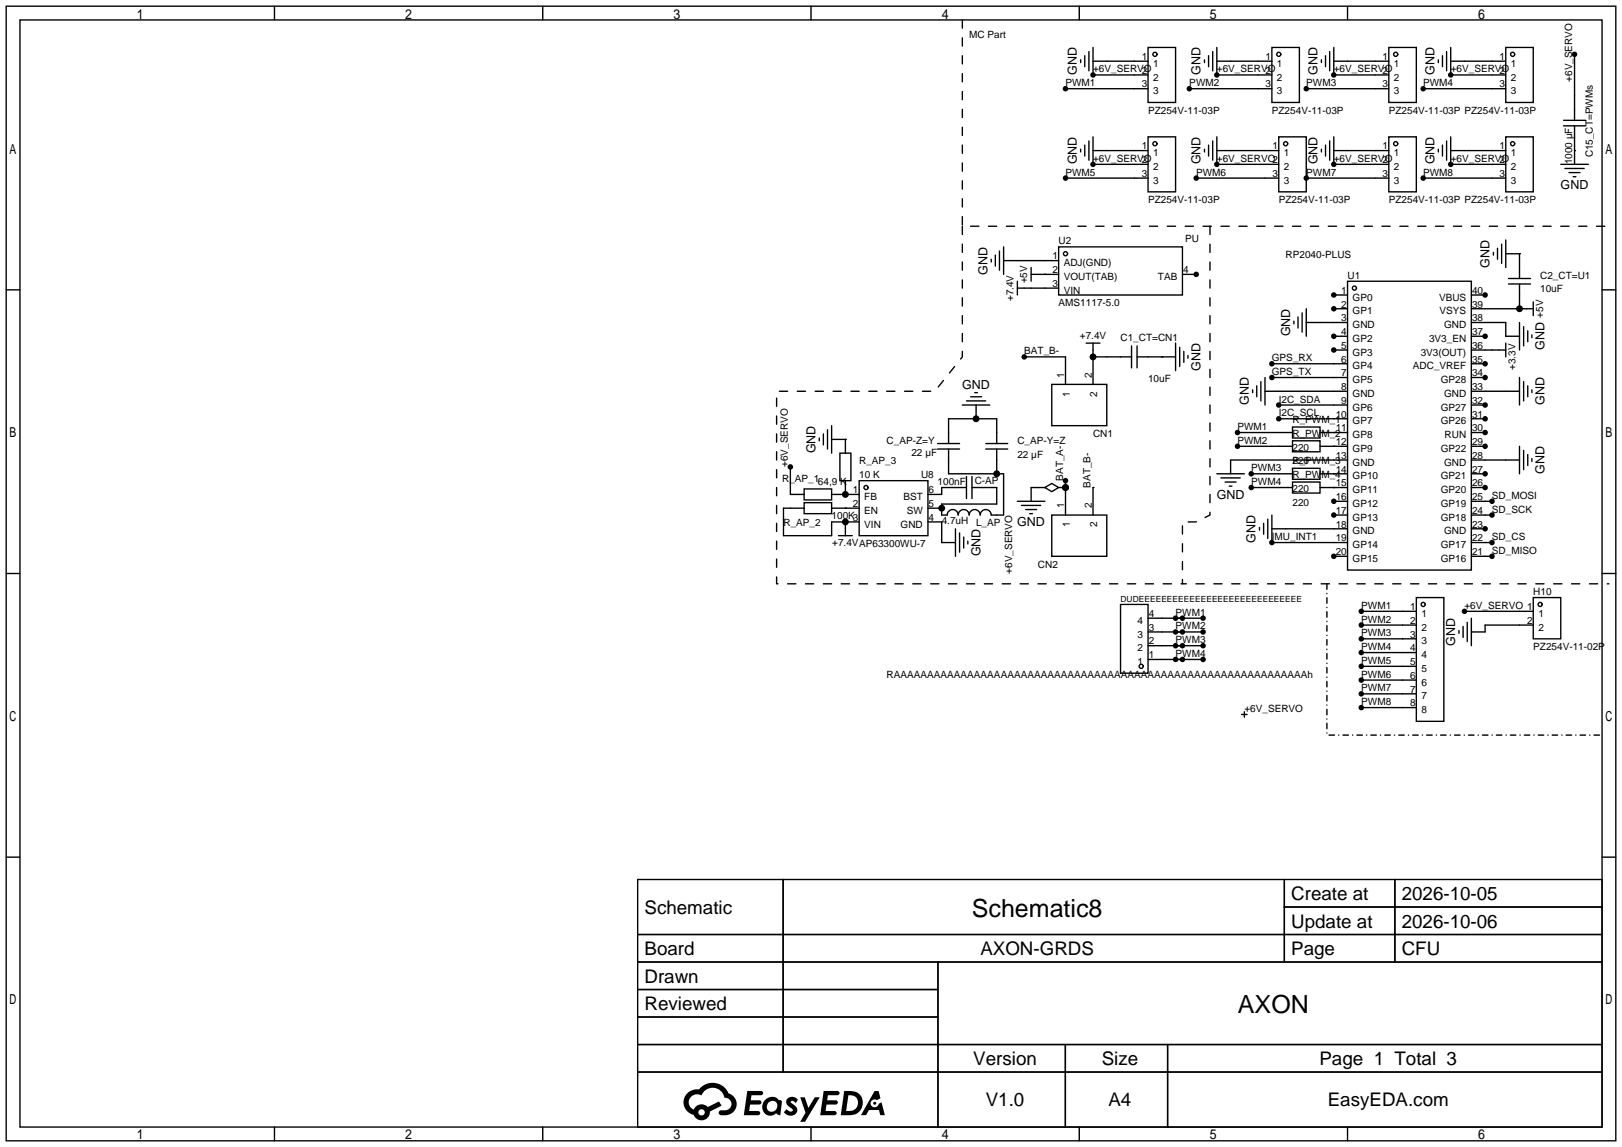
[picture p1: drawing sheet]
<svg xmlns="http://www.w3.org/2000/svg" width="299mm" height="212mm" viewBox="0 0 299 212" stroke-linecap="round" stroke-linejoin="round" font-family="sans-serif">
<g fill="none" stroke="#000" stroke-width=".25">
<path d="M1.1 1.1h297.2v209.6h-297.2zM3.7 3.7h292.1v204.5h-292.1zM50.7 1.1v2.6M100.2 1.1v2.6M149.7 1.1v2.6M196.7 16.4h15.3M199.3 1.1v2.6M199.5 11v.6M200.3 10.3v2M201 9.5v3.6M201.8 11.3h10.2M201.8 8.8v5h10.2"/>
<path d="M212 8.8h5v10.1h-5zM219.6 16.4h15.2M222.4 11v.6M223.1 10.3v2M223.9 9.5v3.6M224.7 11.3h10.1M224.7 8.8v5h10.1M234.8 8.8h5.1v10.1h-5.1zM241.2 16.4h15.2M244 11v.6M244.7 10.3v2M245.5 9.5v3.6"/>
<path d="M246.3 11.3h10.1M246.3 8.8v5h10.1M248.8 1.1v2.6M256.4 8.8h5.1v10.1h-5.1zM262.8 16.4h15.2M265.6 11v.6M266.3 10.3v2M267.1 9.5v3.6M267.8 11.3h10.2M267.8 8.8v5h10.2M278 8.8h5.1v10.1h-5.1zM290.7 10v12.2"/>
<path d="M196.7 32.9h15.3M199.5 27.6v.5M200.3 26.8v2M201 26v3.6M201.8 25.3v5.1h10.2M201.8 27.8h10.2M212 25.3h5v10.1h-5zM220.9 32.9h15.2M222.4 27.6v.5M223.1 26.8v2M223.9 26v3.6M224.7 25.3v5.1h11.4"/>
<path d="M224.7 27.8h11.4M236.1 25.3h5.1v10.1h-5.1zM241.2 32.9h15.2M244 27.6v.5M244.7 26.8v2M245.5 26v3.6M246.3 25.3v5.1h10.1M246.3 27.8h10.1M256.4 25.3h5.1v10.1h-5.1zM262.8 32.9h15.2M265.6 27.6v.5M266.3 26.8v2"/>
<path d="M267.1 26v3.6M267.8 27.8h10.2M267.8 25.3v5.1h10.2M278 25.3h5.1v10.1h-5.1zM288.2 30.4h5M288.7 23.2h4M288.7 22.2h4M288.9 31.1h3.6M289.7 31.9h2M290.4 32.6h.6M290.7 27.8h.1M290.7 23.2v7.2"/>
<path d="M1.1 53.5h2.6M183 47.9v.5M183.8 47.1v2M184.5 46.4v3.5M185.3 48.1h10.2M185.3 45.6v5.1M187.8 53.2h7.7M187.8 51.9v2.6M190.4 50.7h5.1M190.4 49.4v2.5M192.9 50.7h.1M195.5 45.6h22.8v8.9h-22.8z"/>
<path d="M218.3 50.7h2.6M238.9 59.3v.5M239.6 58.5v2.1M240.4 57.8v3.5M241.2 59.6h7.6M241.2 57v5.1M246.3 54.5h2.5M246.3 57h2.5M248.8 51.9h22.9v53.4h-22.9zM271.7 54.5h2.5M271.7 57h11.4M271.7 59.6h6.3v2.5h2.5"/>
<path d="M275.7 46.6v.5M276.5 45.8v2.1M277.2 45.1v3.5M278 44.3v5.1M278 46.9h2.5M278.5 51.4h4.1M278.5 52.5h4.1M280.5 46.9h.1M280.5 46.9v4.5M280.5 52.5v4.5M280.5 59.6v5M283.1 55.8v2.5"/>
<path d="M295.8 53.5h2.5M152.8 79.4v3.5M153.5 78.6v5.1M177.7 74.8h5.1M178.4 74h3.6M179.2 73.3h2M180 72.5h.5M180.2 74.8v2.5M189.1 65.9h7.6v5.1M194.2 71h10.1v7.6h-10.1zM200.5 63.4h2.6M201.8 63.4v7.6"/>
<path d="M201.8 65.9h7.1M208.9 63.9v4M209.9 65.9h7.1M209.9 63.9v4M214.5 65.9h.1M217 63.4v5.1M217.8 64.1v3.6M218.6 64.9v2M219.3 65.7v.5M228.5 79.9h10.1M231.3 72v.5M232 71.2v2.1"/>
<path d="M232.8 70.5v3.5M233.6 72.3h15.2M233.6 69.7v5.1M234.8 67.2h14M234.8 69.7h14M236.1 74.8h12.7M236.1 77.3h12.7M238.6 78.9h5.1v2h-5.1zM243.7 79.9h5.1M246.3 79.9h.1M246.3 62.1h2.5M246.3 64.6h2.5"/>
<path d="M271.7 62.1h2.5M271.7 64.6h6.3M271.7 67.2h2.5M271.7 69.7h2.5M271.7 72.3h8.8M271.7 74.8h2.5M271.7 77.3h2.5M271.7 79.9h2.5M278 63.4v2.5M280.5 69.7v5.1M281.3 60.3v3.6M281.3 70.5v3.5"/>
<path d="M282.1 61.1v2M282.1 71.2v2.1M282.8 61.8v.6M282.8 72v.5M145.9 86.2v5.1h2.6M148.5 90.3h5v2h-5zM148.5 92.8h5v2.1h-5zM148.5 93.9h-3.8v5h8.8v-2.5h5.1M151.3 80.9v.5M152 80.1v2.1M153.5 91.3h5.1M153.5 93.9h5.1"/>
<path d="M153.5 81.2h2.6M154.8 98.9h2.6M155.1 83.7h2v5.1h-2zM156.1 91.3h.1M156.1 93.9h.1M156.1 81.2h.1M156.1 81.2v2.5M156.1 88.8v2.5M156.1 96.4v2.5M158.6 88.8h12.7v10.1h-12.7zM171.3 96.4h2.6v3.8h2.5M171.3 93.9h2.6"/>
<path d="M173.1 81.9h4.1M173.1 82.9h4.1M175.1 82.9v4.6h10.2v7.6h-2.3a1.02 1.02 0 0 0-1-1 1.02 1.02 0 0 0-1 1 1.02 1.02 0 0 0-1-1 1.02 1.02 0 0 0-1.1 1 1.02 1.02 0 0 0-1-1 1.02 1.02 0 0 0-1 1 1.02 1.02 0 0 0-1-1 1.02 1.02 0 0 0-1 1h-1v-2h10.1v-3.1h-4.5M175.1 81.9v-4.6h8.9v4.6M176.4 97.7v5M177.2 98.4v3.6M177.9 99.2v2M178.4 90h-4.5v1.3h-2.6M178.4 88v4.1M178.7 99.9v.6M179.5 88v4.1M182 81.9h4.1"/>
<path d="M182 82.9h4.1M184 82.9v4.6M187.8 92.6h5.1M188.6 93.3h3.6M189.4 94.1h2M190.1 94.9h.5M192.9 90l1.3-.7 1.3 .7-1.3 .8zM192.9 90h-2.5v2.6M194.2 95.1h10.1v7.6h-10.1zM195.5 90h1.2M196.7 88.8v6.3M201.8 90h.1"/>
<path d="M201.8 90v5.1M224.7 87.5h5M225.4 88.3h3.6M226.2 89h2M226.9 89.8h.6M228.5 82.4h10.1M231 87.5h7.6M231 90h7.6M232.5 97.4v.5M233.3 96.6v2.1M234.1 95.9v3.5M234.8 97.7h14"/>
<path d="M234.8 95.1v5.1h14M238.6 89h5.1v2.1h-5.1zM238.6 86.5h5.1v2h-5.1zM238.6 81.4h5.1v2h-5.1zM243.7 82.4h5.1M243.7 87.5h5.1M243.7 90h5.1M246.3 87.5h.1M246.3 90h.1M246.3 82.4h.1M246.3 92.6h2.5M246.3 95.1h2.5"/>
<path d="M248.8 85h-21.6v2.5M271.7 82.4h2.5M271.7 85h8.8M271.7 87.5h2.5M271.7 90h2.5M271.7 92.6h3.8M271.7 95.1h3.8M271.7 97.7h2.5M280.5 82.4v5.1M281.3 83.2v3.5M282.1 83.9v2.1M282.8 84.7v.5"/>
<path d="M1.1 105.9h2.6M206.9 111.6h5.1v12.7h-5.1zM212 114.2h10.1M212 116.7h10.1M212 119.3h10.1M246.3 102.7h2.5M251.3 112.9h10.2M251.3 115.4h10.2M251.3 118h10.2M261.5 110.4h5.1v22.8h-5.1zM269.4 116.5v.5M270.1 115.7v2"/>
<path d="M270.4 112.9h12.7M270.9 114.9v3.6M271.7 100.2h3.8M271.7 102.7h3.8M271.7 114.2v5.1M283.1 110.4h5.1v7.6h-5.1zM283.1 115.4h-8.9v1.3h-2.5M295.8 105.9h2.5M212 121.8h10.1M229.2 132h1.1M229.7 131.4v1.1M251.3 120.5h10.2"/>
<path d="M251.3 123.1h10.2M251.3 125.6h10.2M251.3 128.1h10.2M251.3 130.7h10.2M1.1 158.3h2.6M295.8 158.3h2.5M117.7 162.4h178.1v45.8h-178.1zM117.7 172.6h178.1M117.7 177.7h178.1M144.6 162.4v35.6M173.2 177.7v30.5M237.1 162.4v15.3"/>
<path d="M237.1 167.5h58.7M257.5 162.4v15.3M117.7 182.8h55.5M117.7 192.9h178.1M117.7 187.8h55.5M117.7 198h178.1M196.7 192.9v15.3M215.6 192.9v15.3M50.7 208.2v2.5M100.2 208.2v2.5M149.7 208.2v2.5M199.3 208.2v2.5"/>
<path d="M248.8 208.2v2.5"/>
<circle cx="213.2" cy="10" r=".38"/>
<circle cx="236.1" cy="10" r=".38"/>
<circle cx="257.7" cy="10" r=".38"/>
<circle cx="279.3" cy="10" r=".38"/>
<circle cx="213.2" cy="26.5" r=".38"/>
<circle cx="237.4" cy="26.5" r=".38"/>
<circle cx="257.7" cy="26.5" r=".38"/>
<circle cx="279.3" cy="26.5" r=".38"/>
<circle cx="196.7" cy="46.9" r=".38"/>
<circle cx="250.1" cy="53.2" r=".38"/>
<circle cx="159.9" cy="90" r=".38"/>
<circle cx="262.8" cy="111.6" r=".38"/>
<circle cx="284.4" cy="111.6" r=".38"/>
<circle cx="210.7" cy="123.1" r=".38"/>
</g>
<g fill="#000">
<path d="M138 201.5h1.6a1.31 1.31 0 0 1 1.2 .2 .4 .4 0 0 1-.3 .6h-1.8l-.1 .9h1.6a.4 .4 0 0 1 .4 .4 .4 .4 0 0 1-.4 .4h-1.7l-.2 1.2h.8a1.23 1.23 0 0 1 1.2 .2 .39 .39 0 0 1-.3 .6h-2.7zM145.5 202.8a1.3 1.3 0 0 1 1.8 .3l-.4 .6a.54 .54 0 0 0-.9-.2l.1 .2a1.58 1.58 0 0 1 1.1 1.6 1.43 1.43 0 0 1-2.5 .1l.5-.6a.64 .64 0 0 0 .5 .5 .64 .64 0 0 0 .7-.3l-.2-.2a1.6 1.6 0 0 1-1-1.6zM147.7 202.7h.9l.7 1.9 1.1-1.9h.9l-2.7 4.5h-.9l1-1.7zM152.1 201.5h1.6a1.32 1.32 0 0 1 1.3 .2 .39 .39 0 0 1-.4 .6h-1.7l-.2 .9h1.7a.4 .4 0 0 1 .3 .4 .4 .4 0 0 1-.4 .4h-1.7l-.2 1.2h.8a1.23 1.23 0 0 1 1.2 .2 .39 .39 0 0 1-.3 .6h-2.7zM161.5 201.5h.7l.4 1.3-.7 .4a.75 .75 0 0 0-1.1 .3 .75 .75 0 0 0 .5 1 .75 .75 0 0 0 .9-.6l.6-.3 .6 2.4h-.9l-.2-1h-1.9l-.5 1h-.9z"/>
<path d="M126.9 201.9a2.37 2.37 0 0 0 1.2 4 1.54 1.54 0 0 0 1.7 1 1.54 1.54 0 0 0 1.3-1.6l2.1-1.1-.5-.8-2 1.1a1.57 1.57 0 0 0-2.6 .4 1.5 1.5 0 0 1-.8-2.1 1.5 1.5 0 0 1 2.2-.5 2.23 2.23 0 0 1 2.3-1.4 2.23 2.23 0 0 1 2 1.8 1.16 1.16 0 0 1 1.2 1.1 1.16 1.16 0 0 1-1 1.3h-.7a.47 .47 0 0 0-.6 .3 .47 .47 0 0 0 .4 .6 2.23 2.23 0 0 0 2.3-.7 2.23 2.23 0 0 0 .4-2.3 2.16 2.16 0 0 0-1.3-1.1 3.2 3.2 0 0 0-5.4-.7l-1.2 .1zM129 205.4a.58 .58 0 0 1 1.1 0 .58 .58 0 0 1-1.1 0z"/>
<path d="M141.3 203.1a1.62 1.62 0 0 0-.4 2.1 1.62 1.62 0 0 0 2 .7l.4-.3 .3 .3 .5 .1 .3-2.5-.2-.3h-.4a1.58 1.58 0 0 0-2.5-.1zM141.9 203.6a.99 .99 0 0 1 1.6 .3 .99 .99 0 0 1-.9 1.4 .94 .94 0 0 1-1-.5 .94 .94 0 0 1 .3-1.2z"/>
<path d="M155.9 201.5l-.7 4.5h1.5a2.27 2.27 0 0 0 2.6-2.3 2.27 2.27 0 0 0-2.7-2.2zM156.6 202.3a1.5 1.5 0 0 1 1.8 1.5 1.5 1.5 0 0 1-1.9 1.4h-.3z"/>
<circle cx="196.7" cy="16.4" r=".51"/>
<circle cx="201.8" cy="13.8" r=".51"/>
<circle cx="219.6" cy="16.4" r=".51"/>
<circle cx="224.7" cy="13.8" r=".51"/>
<circle cx="241.2" cy="16.4" r=".51"/>
<circle cx="246.3" cy="13.8" r=".51"/>
<circle cx="262.8" cy="16.4" r=".51"/>
<circle cx="267.8" cy="13.8" r=".51"/>
<circle cx="290.7" cy="10" r=".51"/>
<circle cx="196.7" cy="32.9" r=".51"/>
<circle cx="201.8" cy="30.4" r=".51"/>
<circle cx="220.9" cy="32.9" r=".51"/>
<circle cx="224.7" cy="30.4" r=".51"/>
<circle cx="241.2" cy="32.9" r=".51"/>
<circle cx="246.3" cy="30.4" r=".51"/>
<circle cx="262.8" cy="32.9" r=".51"/>
<circle cx="267.8" cy="30.4" r=".51"/>
<circle cx="220.9" cy="50.7" r=".51"/>
<circle cx="246.3" cy="54.5" r=".51"/>
<circle cx="246.3" cy="57" r=".51"/>
<circle cx="274.2" cy="54.5" r=".51"/>
<circle cx="280.5" cy="57" r=".63"/>
<circle cx="180.2" cy="77.3" r=".63"/>
<circle cx="189.1" cy="65.9" r=".51"/>
<circle cx="201.8" cy="65.9" r=".63"/>
<circle cx="228.5" cy="79.9" r=".51"/>
<circle cx="234.8" cy="69.7" r=".51"/>
<circle cx="234.8" cy="67.2" r=".51"/>
<circle cx="236.1" cy="77.3" r=".51"/>
<circle cx="236.1" cy="74.8" r=".51"/>
<circle cx="246.3" cy="64.6" r=".51"/>
<circle cx="246.3" cy="62.1" r=".51"/>
<circle cx="274.2" cy="69.7" r=".51"/>
<circle cx="274.2" cy="79.9" r=".51"/>
<circle cx="274.2" cy="77.3" r=".51"/>
<circle cx="274.2" cy="67.2" r=".51"/>
<circle cx="274.2" cy="74.8" r=".51"/>
<circle cx="274.2" cy="62.1" r=".51"/>
<circle cx="145.9" cy="86.2" r=".51"/>
<circle cx="156.1" cy="96.4" r=".63"/>
<circle cx="156.1" cy="91.3" r=".63"/>
<circle cx="173.9" cy="93.9" r=".63"/>
<circle cx="184" cy="87.5" r=".63"/>
<circle cx="196.7" cy="88.8" r=".51"/>
<circle cx="196.7" cy="90" r=".63"/>
<circle cx="228.5" cy="82.4" r=".51"/>
<circle cx="231" cy="90" r=".51"/>
<circle cx="231" cy="87.5" r=".51"/>
<circle cx="246.3" cy="92.6" r=".51"/>
<circle cx="246.3" cy="95.1" r=".51"/>
<circle cx="274.2" cy="90" r=".51"/>
<circle cx="274.2" cy="82.4" r=".51"/>
<circle cx="274.2" cy="87.5" r=".51"/>
<circle cx="274.2" cy="97.7" r=".51"/>
<circle cx="275.5" cy="95.1" r=".51"/>
<circle cx="275.5" cy="92.6" r=".51"/>
<circle cx="217" cy="114.2" r=".51"/>
<circle cx="217" cy="119.3" r=".51"/>
<circle cx="217" cy="116.7" r=".51"/>
<circle cx="218.3" cy="114.2" r=".51"/>
<circle cx="218.3" cy="119.3" r=".51"/>
<circle cx="218.3" cy="116.7" r=".51"/>
<circle cx="222.1" cy="114.2" r=".51"/>
<circle cx="222.1" cy="119.3" r=".51"/>
<circle cx="222.1" cy="116.7" r=".51"/>
<circle cx="234.8" cy="100.2" r=".51"/>
<circle cx="246.3" cy="102.7" r=".51"/>
<circle cx="251.3" cy="118" r=".51"/>
<circle cx="251.3" cy="115.4" r=".51"/>
<circle cx="251.3" cy="112.9" r=".51"/>
<circle cx="270.4" cy="112.9" r=".51"/>
<circle cx="275.5" cy="102.7" r=".51"/>
<circle cx="275.5" cy="100.2" r=".51"/>
<circle cx="217" cy="121.8" r=".51"/>
<circle cx="218.3" cy="121.8" r=".51"/>
<circle cx="222.1" cy="121.8" r=".51"/>
<circle cx="251.3" cy="123.1" r=".51"/>
<circle cx="251.3" cy="125.6" r=".51"/>
<circle cx="251.3" cy="120.5" r=".51"/>
<circle cx="251.3" cy="128.1" r=".51"/>
<circle cx="251.3" cy="130.7" r=".51"/>
<circle cx="161.5" cy="203.8" r=".28"/>
</g>
<path d="M177.7 3.7v38.1h119.4M177.7 41.8v24.1l-5.1 6.4h-29.2v35.5h74.9M223.4 41.8v53.3l-2.5 1.3h-2.6v11.4h78.8" fill="none" stroke="#000" stroke-width=".25" stroke-dasharray="1.5 1.8"/>
<path d="M245 107.8v28h50.8" fill="none" stroke="#000" stroke-width=".25" stroke-dasharray="1 .8 0 .8"/>
<g font-size="4.6">
<text x="179.4" y="169.4">Schematic8</text>
<text x="228.6" y="187.1">AXON</text>
</g>
<g font-size="3.5">
<text x="238.4" y="166.2">Create at</text>
<text x="258.8" y="166.2">2026-10-05</text>
<text x="119" y="168.8">Schematic</text>
<text x="238.4" y="171.3">Update at</text>
<text x="258.8" y="171.3">2026-10-06</text>
<text x="119" y="176.4">Board</text>
<text x="181" y="176.4">AXON-GRDS</text>
<text x="238.4" y="176.4">Page</text>
<text x="258.8" y="176.4">CFU</text>
<text x="119" y="181.5">Drawn</text>
<text x="119" y="186.6">Reviewed</text>
<text x="179.7" y="196.7">Version</text>
<text x="203.4" y="196.7">Size</text>
<text x="243.6" y="196.7">Page 1 Total 3</text>
<text x="182" y="204.3">V1.0</text>
<text x="204.7" y="204.3">A4</text>
<text x="245.1" y="204.3">EasyEDA.com</text>
</g>
<g font-size="2.3">
<text x="198.8" y="13.9" transform="rotate(-90 198.8 13.9)">GND</text>
<text x="221.7" y="13.9" transform="rotate(-90 221.7 13.9)">GND</text>
<text x="243.3" y="13.9" transform="rotate(-90 243.3 13.9)">GND</text>
<text x="264.8" y="13.9" transform="rotate(-90 264.8 13.9)">GND</text>
<text x="198.8" y="30.4" transform="rotate(-90 198.8 30.4)">GND</text>
<text x="221.7" y="30.4" transform="rotate(-90 221.7 30.4)">GND</text>
<text x="243.3" y="30.4" transform="rotate(-90 243.3 30.4)">GND</text>
<text x="264.8" y="30.4" transform="rotate(-90 264.8 30.4)">GND</text>
<text x="288.1" y="35">GND</text>
<text x="182.3" y="50.7" transform="rotate(-90 182.3 50.7)">GND</text>
<text x="275" y="49.4" transform="rotate(-90 275 49.4)">GND</text>
<text x="238.2" y="62.1" transform="rotate(-90 238.2 62.1)">GND</text>
<text x="285.2" y="64.7" transform="rotate(-90 285.2 64.7)">GND</text>
<text x="177.6" y="71.8">GND</text>
<text x="221.7" y="68.5" transform="rotate(-90 221.7 68.5)">GND</text>
<text x="230.6" y="74.8" transform="rotate(-90 230.6 74.8)">GND</text>
<text x="285.2" y="74.8" transform="rotate(-90 285.2 74.8)">GND</text>
<text x="150.5" y="83.7" transform="rotate(-90 150.5 83.7)">GND</text>
<text x="285.2" y="87.5" transform="rotate(-90 285.2 87.5)">GND</text>
<text x="224.6" y="92.1">GND</text>
<text x="187.8" y="97.2">GND</text>
<text x="231.8" y="100.2" transform="rotate(-90 231.8 100.2)">GND</text>
<text x="181" y="102.8" transform="rotate(-90 181 102.8)">GND</text>
<text x="268.7" y="119.3" transform="rotate(-90 268.7 119.3)">GND</text>
</g>
<g font-size="1.8">
<text x="178.9" y="7">MC Part</text>
<text x="210.8" y="11.1">1</text>
<text x="233.7" y="11.1">1</text>
<text x="255.3" y="11.1">1</text>
<text x="276.8" y="11.1">1</text>
<text x="196.7" y="15.9">PWM1</text>
<text x="201.8" y="13.4">+6V_SERVO</text>
<text x="210.8" y="13.6">2</text>
<text x="210.8" y="16.2">3</text>
<text x="212.9" y="12.3">1</text>
<text x="212.9" y="14.9">2</text>
<text x="212.9" y="17.4">3</text>
<text x="219.6" y="15.9">PWM2</text>
<text x="224.7" y="13.4">+6V_SERVO</text>
<text x="233.7" y="13.6">2</text>
<text x="233.7" y="16.2">3</text>
<text x="235.8" y="12.3">1</text>
<text x="235.8" y="14.9">2</text>
<text x="235.8" y="17.4">3</text>
<text x="241.2" y="15.9">PWM3</text>
<text x="246.3" y="13.4">+6V_SERVO</text>
<text x="255.3" y="13.6">2</text>
<text x="255.3" y="16.2">3</text>
<text x="257.4" y="12.3">1</text>
<text x="257.4" y="14.9">2</text>
<text x="257.4" y="17.4">3</text>
<text x="262.8" y="15.9">PWM4</text>
<text x="267.8" y="13.4">+6V_SERVO</text>
<text x="276.8" y="13.6">2</text>
<text x="276.8" y="16.2">3</text>
<text x="278.9" y="12.3">1</text>
<text x="278.9" y="14.9">2</text>
<text x="278.9" y="17.4">3</text>
<text x="290.2" y="15.1" transform="rotate(-90 290.2 15.1)">+6V_SERVO</text>
<text x="212" y="21">PZ254V-11-03P</text>
<text x="234.8" y="21">PZ254V-11-03P</text>
<text x="256.4" y="21">PZ254V-11-03P PZ254V-11-03P</text>
<text x="201.8" y="29.9">+6V_SERVO</text>
<text x="210.8" y="27.6">1</text>
<text x="212.9" y="28.9">1</text>
<text x="224.7" y="29.9">+6V_SERVO2</text>
<text x="234.9" y="27.6">1</text>
<text x="237" y="28.9">1</text>
<text x="246.3" y="29.9">+6V_SERVO</text>
<text x="255.3" y="27.6">1</text>
<text x="257.4" y="28.9">1</text>
<text x="267.8" y="29.9">+6V_SERVO</text>
<text x="276.8" y="27.6">1</text>
<text x="278.9" y="28.9">1</text>
<text x="294.1" y="29.1" transform="rotate(-90 294.1 29.1)">C15_CT=PWMs</text>
<text x="196.7" y="32.4">PWM5</text>
<text x="210.8" y="30.1">2</text>
<text x="210.8" y="32.7">3</text>
<text x="212.9" y="31.4">2</text>
<text x="212.9" y="33.9">3</text>
<text x="220.9" y="32.4">PWM6</text>
<text x="234.9" y="32.7">3</text>
<text x="237" y="31.4">2</text>
<text x="237" y="33.9">3</text>
<text x="241.2" y="32.4">PWM7</text>
<text x="255.3" y="30.1">2</text>
<text x="255.3" y="32.7">3</text>
<text x="257.4" y="31.4">2</text>
<text x="257.4" y="33.9">3</text>
<text x="262.8" y="32.4">PWM8</text>
<text x="276.8" y="30.1">2</text>
<text x="276.8" y="32.7">3</text>
<text x="278.9" y="31.4">2</text>
<text x="278.9" y="33.9">3</text>
<text x="290.2" y="30.4" transform="rotate(-90 290.2 30.4)">1000 µF</text>
<text x="212" y="37.5">PZ254V-11-03P</text>
<text x="236.1" y="37.5">PZ254V-11-03P</text>
<text x="256.4" y="37.5">PZ254V-11-03P PZ254V-11-03P</text>
<text x="194.3" y="47.9">1</text>
<text x="195.5" y="45.1">U2</text>
<text x="218.8" y="44.6">PU</text>
<text x="237.4" y="47.7">RP2040-PLUS</text>
<text x="189.7" y="52.3" transform="rotate(-90 189.7 52.3)">+5V</text>
<text x="194.3" y="50.4">2</text>
<text x="194.3" y="53">3</text>
<text x="196.4" y="49.2">ADJ(GND)</text>
<text x="196.4" y="51.7">VOUT(TAB)</text>
<text x="213.8" y="51.7">TAB</text>
<text x="218.4" y="50.4">4</text>
<text x="248.8" y="51.5">U1</text>
<text x="284.4" y="51.5">C2_CT=U1</text>
<text x="187.1" y="55.7" transform="rotate(-90 187.1 55.7)">+7.4V</text>
<text x="195.5" y="56.6">AMS1117-5.0</text>
<text x="196.4" y="54.3">VIN</text>
<text x="247.6" y="54.3">1</text>
<text x="247.6" y="56.8">2</text>
<text x="247.6" y="59.3">3</text>
<text x="249.7" y="55.5">GP0</text>
<text x="249.7" y="58.1">GP1</text>
<text x="265.7" y="55.5">VBUS</text>
<text x="265.8" y="58.1">VSYS</text>
<text x="271.8" y="59.3">38</text>
<text x="271.8" y="56.8">39</text>
<text x="271.8" y="54.3">40</text>
<text x="284.4" y="54">10uF</text>
<text x="284.9" y="58.7" transform="rotate(-90 284.9 58.7)">+5V</text>
<text x="189.1" y="65.5">BAT_B-</text>
<text x="199.4" y="62.7">+7.4V</text>
<text x="206.9" y="62.9">C1_CT=CN1</text>
<text x="247.6" y="61.9">4</text>
<text x="247.6" y="64.4">5</text>
<text x="249.7" y="60.6">GND</text>
<text x="249.7" y="63.1">GP2</text>
<text x="249.7" y="65.7">GP3</text>
<text x="262.3" y="65.7">3V3(OUT)</text>
<text x="263.8" y="63.1">3V3_EN</text>
<text x="266.6" y="60.6">GND</text>
<text x="271.8" y="64.4">36</text>
<text x="271.8" y="61.9">37</text>
<text x="196.5" y="69.7" transform="rotate(-90 196.5 69.7)">1</text>
<text x="201.6" y="69.7" transform="rotate(-90 201.6 69.7)">2</text>
<text x="212" y="70.5">10uF</text>
<text x="234.8" y="69.3">GPS_TX</text>
<text x="234.8" y="66.7">GPS_RX</text>
<text x="247.6" y="67">6</text>
<text x="247.6" y="69.5">7</text>
<text x="249.7" y="68.2">GP4</text>
<text x="249.7" y="70.8">GP5</text>
<text x="260.9" y="68.2">ADC_VREF</text>
<text x="266" y="70.8">GP28</text>
<text x="271.8" y="69.5">34</text>
<text x="271.8" y="67">35</text>
<text x="279.8" y="68.4" transform="rotate(-90 279.8 68.4)">+3.3V</text>
<text x="197.5" y="73.3" transform="rotate(-90 197.5 73.3)">1</text>
<text x="202.6" y="73.3" transform="rotate(-90 202.6 73.3)">2</text>
<text x="236.1" y="76.9">I2C_SCL</text>
<text x="236.1" y="74.3">I2C_SDA</text>
<text x="246.6" y="77.1">10</text>
<text x="247.6" y="72">8</text>
<text x="247.6" y="74.6">9</text>
<text x="249.7" y="73.3">GND</text>
<text x="249.7" y="75.8">GP6</text>
<text x="266" y="75.8">GP27</text>
<text x="266.6" y="73.3">GND</text>
<text x="271.8" y="77.1">31</text>
<text x="271.8" y="74.6">32</text>
<text x="271.8" y="72">33</text>
<text x="163.7" y="82">C_AP-Z=Y</text>
<text x="187.8" y="82">C_AP-Y=Z</text>
<text x="201.8" y="80.7">CN1</text>
<text x="228.5" y="79.4">PWM1</text>
<text x="228.5" y="82">PWM2</text>
<text x="238.6" y="78.2">R_PWM_1</text>
<text x="238.6" y="83.2">220</text>
<text x="238.6" y="80.7">R_PWM_2</text>
<text x="246.6" y="79.7">11</text>
<text x="246.6" y="82.2">12</text>
<text x="249.7" y="78.4">GP7</text>
<text x="249.7" y="80.9">GP8</text>
<text x="249.7" y="83.5">GP9</text>
<text x="266" y="83.5">GP22</text>
<text x="266" y="78.4">GP26</text>
<text x="266.7" y="80.9">RUN</text>
<text x="271.8" y="82.2">29</text>
<text x="271.8" y="79.7">30</text>
<text x="144.4" y="89.1">R_AP_1</text>
<text x="145.5" y="86.2" transform="rotate(-90 145.5 86.2)">+6V_SERVO</text>
<text x="151" y="89.6">64,9 K</text>
<text x="158.6" y="85.8">R_AP_3</text>
<text x="158.6" y="88.3">10 K</text>
<text x="168.3" y="84.2">22 µF</text>
<text x="170.1" y="88.3">U8</text>
<text x="173.1" y="89.6">100nF</text>
<text x="180" y="89.3">C-AP</text>
<text x="187.8" y="84.5">22 µF</text>
<text x="196.3" y="88.8" transform="rotate(-90 196.3 88.8)">BAT_A-</text>
<text x="231" y="87">PWM3</text>
<text x="231" y="89.6">PWM4</text>
<text x="238.6" y="88.3">R_PWM_4</text>
<text x="238.6" y="85.8">R_PWM_3</text>
<text x="238.6" y="85.8">220</text>
<text x="246.6" y="84.7">13</text>
<text x="246.6" y="87.3">14</text>
<text x="246.6" y="89.8">15</text>
<text x="249.7" y="86">GND</text>
<text x="249.7" y="88.5">GP10</text>
<text x="266" y="88.5">GP21</text>
<text x="266.6" y="86">GND</text>
<text x="271.8" y="89.8">26</text>
<text x="271.8" y="87.3">27</text>
<text x="271.8" y="84.7">28</text>
<text x="153.5" y="95.9">100K3</text>
<text x="157.5" y="91.1">1</text>
<text x="157.5" y="93.6">2</text>
<text x="159.6" y="92.4">FB</text>
<text x="159.6" y="94.9">EN</text>
<text x="166.8" y="92.4">BST</text>
<text x="167.4" y="94.9">SW</text>
<text x="171.4" y="93.6">5</text>
<text x="171.4" y="91.1">6</text>
<text x="196.5" y="93.9" transform="rotate(-90 196.5 93.9)">1</text>
<text x="201.3" y="90" transform="rotate(-90 201.3 90)">BAT_B-</text>
<text x="201.6" y="93.9" transform="rotate(-90 201.6 93.9)">2</text>
<text x="238.6" y="93.4">220</text>
<text x="238.6" y="90.9">220</text>
<text x="246.6" y="92.4">16</text>
<text x="246.6" y="94.9">17</text>
<text x="249.7" y="91.1">GP11</text>
<text x="249.7" y="93.6">GP12</text>
<text x="266" y="93.6">GP19</text>
<text x="266" y="91.1">GP20</text>
<text x="271.8" y="94.9">24</text>
<text x="271.8" y="92.4">25</text>
<text x="275.5" y="92.1">SD_MOSI</text>
<text x="275.5" y="94.7">SD_SCK</text>
<text x="144.7" y="97.2">R_AP_2</text>
<text x="153.6" y="100.8">+7.4VAP63300WU-7</text>
<text x="159.6" y="97.4">VIN</text>
<text x="166.3" y="97.4">GND</text>
<text x="171.4" y="96.2">4</text>
<text x="173.9" y="96.7">4.7uH</text>
<text x="180.2" y="97.2">L_AP</text>
<text x="197.5" y="97.4" transform="rotate(-90 197.5 97.4)">1</text>
<text x="202.6" y="97.4" transform="rotate(-90 202.6 97.4)">2</text>
<text x="234.8" y="99.7">IMU_INT1</text>
<text x="246.6" y="97.4">18</text>
<text x="246.6" y="100">19</text>
<text x="249.7" y="96.2">GP13</text>
<text x="249.7" y="98.7">GND</text>
<text x="249.7" y="101.2">GP14</text>
<text x="266" y="101.2">GP17</text>
<text x="266" y="96.2">GP18</text>
<text x="266.6" y="98.7">GND</text>
<text x="271.8" y="100">22</text>
<text x="271.8" y="97.4">23</text>
<text x="275.5" y="99.7">SD_CS</text>
<text x="186.9" y="106" transform="rotate(-90 186.9 106)">+6V_SERVO</text>
<text x="191.6" y="104.8">CN2</text>
<text x="246.6" y="102.5">20</text>
<text x="249.7" y="103.8">GP15</text>
<text x="266" y="103.8">GP16</text>
<text x="271.8" y="102.5">21</text>
<text x="275.5" y="102.3">SD_MISO</text>
<text x="212.1" y="113.9">4</text>
<text x="217" y="113.7">PWM1</text>
<text x="251.3" y="112.4">PWM1</text>
<text x="260.3" y="112.7">1</text>
<text x="262.4" y="113.9">1</text>
<text x="270.4" y="112.4">+6V_SERVO 1</text>
<text x="283.1" y="109.9">H10</text>
<text x="284" y="113.9">1</text>
<text x="210" y="117.8">3</text>
<text x="210" y="115.2">4</text>
<text x="212.1" y="119">2</text>
<text x="212.1" y="116.5">3</text>
<text x="217" y="118.8">PWM3</text>
<text x="217" y="116.3">PWM2</text>
<text x="251.3" y="115">PWM2</text>
<text x="251.3" y="117.5">PWM3</text>
<text x="260.3" y="115.2">2</text>
<text x="260.3" y="117.8">3</text>
<text x="262.4" y="116.5">2</text>
<text x="262.4" y="119">3</text>
<text x="281.9" y="115.2">2</text>
<text x="284" y="116.5">2</text>
<text x="163.7" y="125.1">RAAAAAAAAAAAAAAAAAAAAAAAAAAAAAAAAAAAAAAAAAAAAAAAAAAAAAAAAAAAAAAh</text>
<text x="210" y="122.8">1</text>
<text x="210" y="120.3">2</text>
<text x="212.1" y="121.6">1</text>
<text x="217" y="121.3">PWM4</text>
<text x="251.3" y="120.1">PWM4</text>
<text x="251.3" y="122.6">PWM5</text>
<text x="251.3" y="125.1">PWM6</text>
<text x="260.3" y="120.3">4</text>
<text x="260.3" y="122.8">5</text>
<text x="260.3" y="125.4">6</text>
<text x="262.4" y="121.6">4</text>
<text x="262.4" y="124.1">5</text>
<text x="283.1" y="120.1">PZ254V-11-02P</text>
<text x="229.7" y="131.5">+6V_SERVO</text>
<text x="251.3" y="127.7">PWM7</text>
<text x="251.3" y="130.2">PWM8</text>
<text x="260.3" y="127.9">7</text>
<text x="260.3" y="130.5">8</text>
<text x="262.4" y="126.6">6</text>
<text x="262.4" y="129.2">7</text>
<text x="262.4" y="131.7">8</text>
</g>
<text font-size="1.6" x="206.9" y="111.2">DUDEEEEEEEEEEEEEEEEEEEEEEEEEEEEE</text>
</svg>
